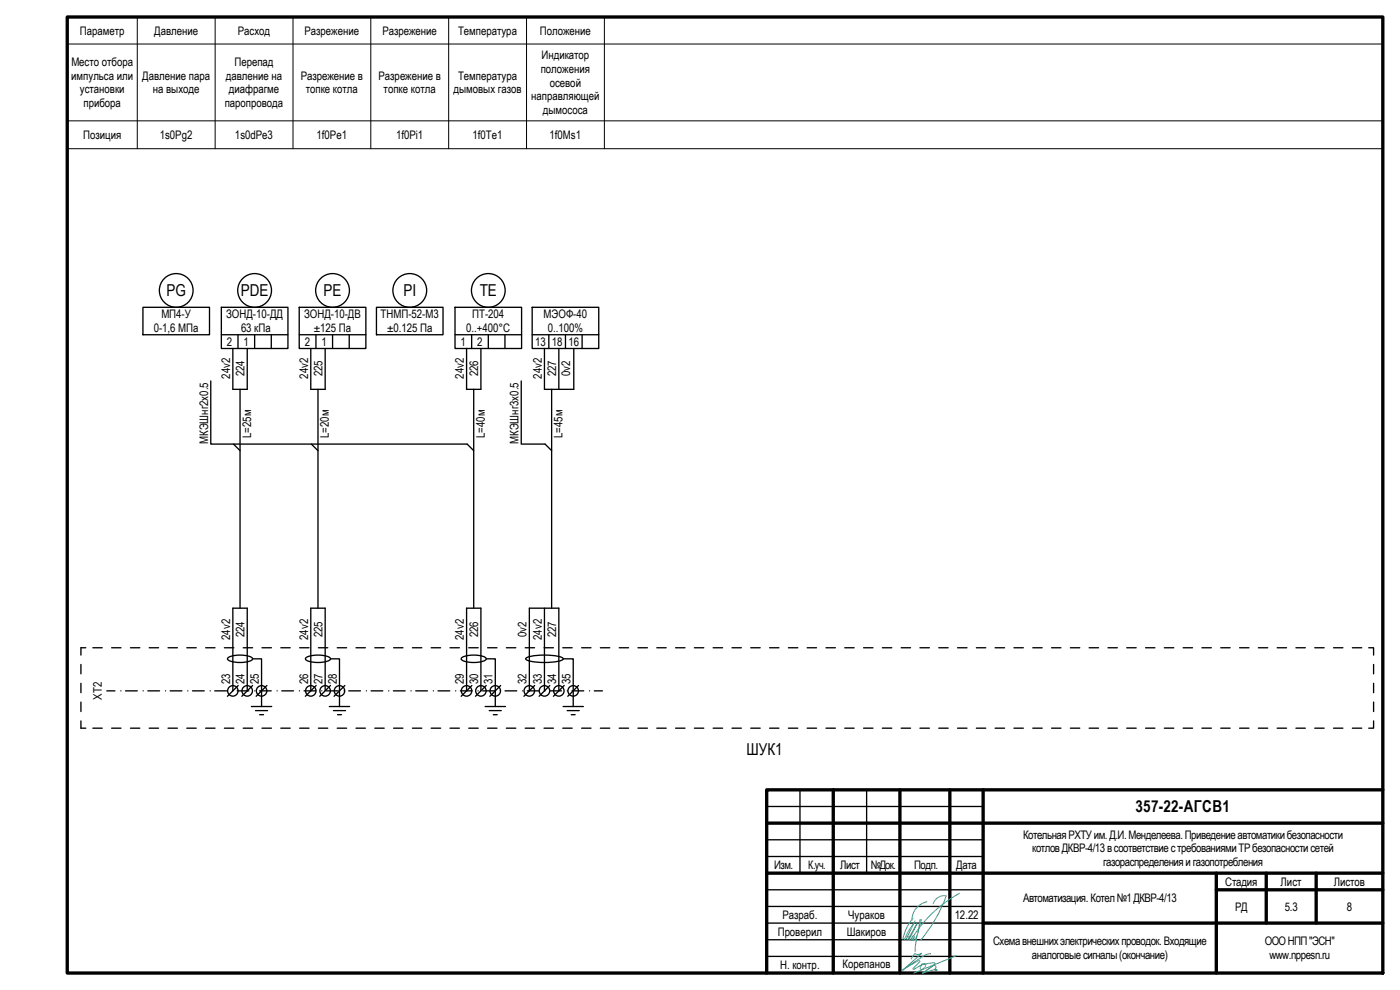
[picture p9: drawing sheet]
<svg xmlns="http://www.w3.org/2000/svg" width="420mm" height="297mm" viewBox="0 0 420 297" stroke-linecap="round" stroke-linejoin="round" font-family="sans-serif">
<g fill="none" stroke="#000" stroke-width=".4">
<path d="M42.9 92.2h20v8.2h-20zM66.4 92.2h20v12.4h-20zM89.8 92.2h20v12.4h-20zM113 92.2h20v8.2h-20zM136.6 92.2h19.9v12.4h-19.9zM159.7 92.2h20v12.4h-20zM63.3 114.3v18.9h76.9l2 2M66.4 100.4h20M69.9 104.6v12.2h4.3v-12.2M71.4 100.4v4.2M72 116.8v65.7M76.4 100.4v4.2"/>
<path d="M81.4 100.4v4.2M89.8 100.4h20M93.3 104.6v12.2h4.3v-12.2M94.8 100.4v4.2M95.4 116.8v65.7M99.8 100.4v4.2M104.8 100.4v4.2M136.6 100.4h19.9M140 104.6v12.2h4.3v-12.2M141.6 100.4v4.2M142.2 116.8v65.7M146.5 100.4v4.2"/>
<path d="M151.5 100.4v4.2M156.4 114.3v18.9h7.2l2 2M159.7 100.4h20M163.4 104.6v12.2h8.8v-12.2M164.7 100.4v4.2M165.6 116.8v65.7M167.7 104.6v12.2M169.7 100.4v4.2M174.7 100.4v4.2M70.1 133.2l1.9 2M93.4 133.2l2 2M24.3 199.4v2.8"/>
<path d="M25.7 194.4h-1.4v2.2M27.9 194.4h2.8M33.5 194.4h2.8M39.1 194.4h2.9M44.8 194.4h2.8M50.4 194.4h2.8M56.1 194.4h2.8M61.7 194.4h2.8M67.3 194.4h2.9M68.4 197.4a8.2 8.2 0 0 1 7.3 0l.1 .3a5.2 5.2 0 0 1-4.6 1l-1.5-.2a1.14 1.14 0 0 1-1.3-1.1zM73 194.4h2.8M75.8 197.7h2.7v14.3"/>
<path d="M78.6 194.4h2.9M84.3 194.4h2.8M89.9 194.4h2.8M91.8 197.4a8.2 8.2 0 0 1 7.3 0l.1 .3a5.2 5.2 0 0 1-4.6 1l-1.5-.2a1.14 1.14 0 0 1-1.3-1.1zM95.6 194.4h2.8M99.2 197.7h2.7v14.3M101.2 194.4h2.8M106.8 194.4h2.9M112.5 194.4h2.8M118.1 194.4h2.8M123.8 194.4h2.8M129.4 194.4h2.8"/>
<path d="M135.1 194.4h2.8M138.5 197.4a8.2 8.2 0 0 1 7.3 0l.1 .3a3.2 3.2 0 0 1-2.9 1 5.2 5.2 0 0 1-4.6-1zM140.7 194.4h2.8M145.9 197.7h2.7v14.3M146.3 194.4h2.9M152 194.4h2.8M157.6 194.4h2.8M157.9 197.5a17.5 17.5 0 0 1 11 0v.4a17.7 17.7 0 0 1-11 0zM163.3 194.4h2.8M163.4 182.5v24.8M168.9 194.4h2.8M169 197.7h3v14.3"/>
<path d="M174.6 194.4h2.8M180.2 194.4h2.8M185.8 194.4h2.8M191.5 194.4h2.8M197.1 194.4h2.8M202.7 194.4h2.9M208.4 194.4h2.8M214 194.4h2.9M219.7 194.4h2.8M225.3 194.4h2.8M231 194.4h2.8M236.6 194.4h2.8"/>
<path d="M242.2 194.4h2.9M247.9 194.4h2.8M253.5 194.4h2.8M259.2 194.4h2.8M264.8 194.4h2.8M270.5 194.4h2.8M276.1 194.4h2.8M281.7 194.4h2.9M287.4 194.4h2.8M293 194.4h2.8M298.7 194.4h2.8M304.3 194.4h2.8"/>
<path d="M310 194.4h2.8M315.6 194.4h2.8M321.2 194.4h2.9M326.9 194.4h2.8M332.5 194.4h2.8M338.1 194.4h2.9M343.8 194.4h2.8M349.4 194.4h2.9M355.1 194.4h2.8M360.7 194.4h2.8M366.4 194.4h2.8M372 194.4h2.8"/>
<path d="M377.6 194.4h2.9M383.3 194.4h2.8M388.9 194.4h2.8M394.6 194.4h2.8M400.2 194.4h2.8M405.9 194.4h2.8M410.8 194.4h1.4v2.2M412.2 199.4v2.8M24.3 216.3v2.2h1.4M24.3 205v2.8M24.3 210.7v2.8M27.9 218.5h2.8"/>
<path d="M32.1 207.3h2.4M33.5 218.5h2.8M36.3 207.3h.1M37.7 207.3h3.5M39.1 218.5h2.9M43 207.3h.1M44.4 207.3h3.5M44.8 218.5h2.8M49.7 207.3h.1M50.4 218.5h2.8M51.1 207.3h3.5M56.1 218.5h2.8"/>
<path d="M56.4 207.3h.1M57.8 207.3h3.5M61.7 218.5h2.8M63.1 207.3h.1M64.5 207.3h3.5M67.3 218.5h2.9M69.8 207.3h.1M69.9 207.3v-24.8h4.3v24.8M71.2 207.3h3.5M71.5 205.7l-3.2 3.2M73 218.5h2.8M75.4 212h6.1"/>
<path d="M75.8 205.7l-3.2 3.2M76.5 207.3h.1M76.7 213.2h3.6M77.9 207.3h3.5M77.9 214.4h1.2M78.6 218.5h2.9M80.1 205.7l-3.2 3.2M83.2 207.3h.1M84.3 218.5h2.8M84.6 207.3h3.5M89.9 207.3h.1M89.9 218.5h2.8"/>
<path d="M91.3 207.3h3.5M93.3 207.3v-24.8h4.3v24.8M94.9 205.7l-3.3 3.2M95.6 218.5h2.8M96.6 207.3h.1M98 207.3h3.5M98.8 212h6.1M99.2 205.7l-3.2 3.2M100.1 213.2h3.6M101.2 218.5h2.8M101.3 214.4h1.2M103.3 207.3h.1"/>
<path d="M103.5 205.7l-3.2 3.2M104.7 207.3h3.5M106.8 218.5h2.9M109.9 207.3h.1M111.4 207.3h3.5M112.5 218.5h2.8M116.7 207.3h.1M118.1 207.3h3.5M118.1 218.5h2.8M123.3 207.3h.1M123.8 218.5h2.8M124.8 207.3h3.5"/>
<path d="M129.4 218.5h2.8M130.1 207.3h.1M131.5 207.3h3.5M135.1 218.5h2.8M136.7 207.3h.1M138.2 207.3h3.5M140 207.3v-24.8h4.3v24.8M140.7 218.5h2.8M141.6 205.7l-3.2 3.2M143.5 207.3h.1M144.9 207.3h3.5M145.6 212h6.1"/>
<path d="M145.9 205.7l-3.2 3.2M146.3 218.5h2.9M146.8 213.2h3.6M148 214.4h1.2M150.1 207.3h.1M150.3 205.7l-3.3 3.2M151.6 207.3h3.5M152 218.5h2.8M156.9 207.3h.1M157.6 218.5h2.8M158.3 207.3h3.5M158.9 207.3v-24.8h8.8v24.8"/>
<path d="M160.5 205.7l-3.3 3.2M163.3 218.5h2.8M163.5 207.3h.1M165 207.3h3.5M165 205.7l-3.2 3.2M168.9 218.5h2.8M169 212h6.1M169.3 205.7l-3.2 3.2M170.2 213.2h3.6M170.3 207.3h.1M171.4 214.4h1.2M171.7 207.3h3.5"/>
<path d="M173.6 205.7l-3.2 3.2M174.6 218.5h2.8M176.9 207.3h.1M178.4 207.3h2.4M180.2 218.5h2.8M185.8 218.5h2.8M191.5 218.5h2.8M197.1 218.5h2.8M202.7 218.5h2.9M208.4 218.5h2.8M214 218.5h2.9M219.7 218.5h2.8"/>
<path d="M225.3 218.5h2.8M231 218.5h2.8M236.6 218.5h2.8M242.2 218.5h2.9M247.9 218.5h2.8M253.5 218.5h2.8M259.2 218.5h2.8M264.8 218.5h2.8M270.5 218.5h2.8M276.1 218.5h2.8M281.7 218.5h2.9M287.4 218.5h2.8"/>
<path d="M293 218.5h2.8M298.7 218.5h2.8M304.3 218.5h2.8M310 218.5h2.8M315.6 218.5h2.8M321.2 218.5h2.9M326.9 218.5h2.8M332.5 218.5h2.8M338.1 218.5h2.9M343.8 218.5h2.8M349.4 218.5h2.9M355.1 218.5h2.8"/>
<path d="M360.7 218.5h2.8M366.4 218.5h2.8M372 218.5h2.8M377.6 218.5h2.9M383.3 218.5h2.8M388.9 218.5h2.8M394.6 218.5h2.8M400.2 218.5h2.8M405.9 218.5h2.8M412.2 216.3v2.2h-1.4M412.2 205v2.8M412.2 210.7v2.8"/>
<path d="M240.1 237v25M250.1 237v55M260.1 237v25M270.1 237v55M285.1 237v55M295.1 237v55M415 237h-184.9v55M230.1 247h184.9M230.1 242h65M230.1 252h65M230.1 257h65M230.1 262h184.9"/>
<path d="M230.1 267h65M230.1 272h65M365 262v30M365 267h50M380 262v15M395 262v15M415 277h-184.9M230.1 287h65M230.1 282h65"/>
<circle cx="52.9" cy="87.1" r="5.1"/>
<circle cx="76.4" cy="87.1" r="5.1"/>
<circle cx="99.8" cy="87.1" r="5.1"/>
<circle cx="123" cy="87.1" r="5.1"/>
<circle cx="146.5" cy="87.1" r="5.1"/>
<circle cx="69.9" cy="207.3" r="1.57"/>
<circle cx="74.2" cy="207.3" r="1.57"/>
<circle cx="78.5" cy="207.3" r="1.58"/>
<circle cx="93.3" cy="207.3" r="1.57"/>
<circle cx="97.6" cy="207.3" r="1.58"/>
<circle cx="101.9" cy="207.3" r="1.57"/>
<circle cx="140" cy="207.3" r="1.57"/>
<circle cx="144.3" cy="207.3" r="1.57"/>
<circle cx="148.6" cy="207.3" r="1.57"/>
<circle cx="158.9" cy="207.3" r="1.58"/>
<circle cx="163.4" cy="207.3" r="1.58"/>
<circle cx="167.7" cy="207.3" r="1.57"/>
<circle cx="172" cy="207.3" r="1.58"/>
</g>
<path d="M20.2 13.2h394.8M41.2 5.1v39.5M64.6 5.1v39.5M87.9 5.1v39.5M111.3 5.1v39.5M134.7 5.1v39.5M158 5.1v39.5M181.4 5.1v39.5M20.2 36.3h394.8M20.2 44.6h394.8" fill="none" stroke="#000" stroke-width=".3"/>
<g fill="none" stroke="#3dad99" stroke-width=".3">
<path d="M274 275.5a13 13 0 0 0-3 6.4M274.2 277.2a15 15 0 0 0-2.7 4.8M274.6 276.3l-2.7 5.6M275.6 279.6l-.7 2.9-.3 3M276.1 275.9l-.5 3.7M276.5 275.8l-.9 3.8M278.2 270.6a5.6 5.6 0 0 0-4.5 5.5M280.1 271.1a3.5 3.5 0 0 1 3.9-2.3 42.7 42.7 0 0 1-7.7 13.2M288 268a38.6 38.6 0 0 0-13.8 12.8M271.9 290.3l4-2.1 .1 .4-2 2.2h.3l2.1-1.3-.2 1 .1 .3 .3 .1 .8-.5a.66 .66 0 0 0 .4-1 .66 .66 0 0 0-1.1 0l3.4-.5h.5v.3l-3.7 2.8M272.2 281l.5 .1 .2 .6M272.9 281.9l2.3-4.7-2.8 4.8"/>
<path d="M273.6 281.6l-.2 .4M274 280.8a.64 .64 0 0 1 .2 .7 .64 .64 0 0 1-.6 .4zM274.1 281.6l-.7 .4M274.3 281l-.1 1.1M275.3 280.4l-.7 1.7M277 292l3.2-2.3a.46 .46 0 0 1 .5 0 .46 .46 0 0 1 .2 .6l-.3 .6 .3 .4a.26 .26 0 0 0 .3-.3 .26 .26 0 0 0-.4-.2l-4 1.2M279.3 286.2l-1.9 .5-6.5 4.4 5.7-5.1a1.59 1.59 0 0 1-2 .1l-1.2 1.6M287 286.8l-12.8 5.2"/>
</g>
<g fill="none" stroke="#000" stroke-width="1">
<path d="M20.2 5.1h394.8v286.9h-394.8zM250.1 237v55M270.1 237v55M285.1 237v55M295.1 237v55M415 237h-184.9v55M230.1 247h184.9M230.1 262h184.9M295.1 277h119.9M365 262v30M365 267h50M380 262v15"/>
<path d="M395 262v15"/>
</g>
<g font-size="4.9">
<text x="49.9" y="88.9">PG</text>
<text x="72.3" y="88.9">PDE</text>
<text x="97.1" y="88.9">PE</text>
<text x="121.1" y="88.9">PI</text>
<text x="144" y="88.9">TE</text>
<text x="224.1" y="226.4">ШУК1</text>
<text x="340.8" y="243.7">357-22-АГСВ1</text>
</g>
<g font-size="3.5">
<text x="24" y="10.4">Параметр</text>
<text x="46.3" y="10.4">Давление</text>
<text x="71.4" y="10.4">Расход</text>
<text x="91.4" y="10.4">Разрежение</text>
<text x="114.8" y="10.4">Разрежение</text>
<text x="137.5" y="10.4">Температура</text>
<text x="162" y="10.4">Положение</text>
<text x="162.5" y="17.7">Индикатор</text>
<text x="21.4" y="23.9">импульса или</text>
<text x="21.4" y="19.8">Место отбора</text>
<text x="42.7" y="23.9">Давление пара</text>
<text x="67.8" y="23.9">давление на</text>
<text x="70.4" y="19.8">Перепад</text>
<text x="90.2" y="23.9">Разрежение в</text>
<text x="113.6" y="23.9">Разрежение в</text>
<text x="137.5" y="23.9">Температура</text>
<text x="162.3" y="21.9">положения</text>
<text x="24" y="28">установки</text>
<text x="45.9" y="28">на выходе</text>
<text x="68.7" y="28">диафрагме</text>
<text x="91.8" y="28">топке котла</text>
<text x="115.1" y="28">топке котла</text>
<text x="136.1" y="28">дымовых газов</text>
<text x="165" y="26">осевой</text>
<text x="25.1" y="32.2">прибора</text>
<text x="67.4" y="32.2">паропровода</text>
<text x="159.4" y="30.1">направляющей</text>
<text x="162.9" y="34.2">дымососа</text>
<text x="24.9" y="41.7">Позиция</text>
<text x="48" y="41.7">1s0Pg2</text>
<text x="70.5" y="41.7">1s0dPe3</text>
<text x="95" y="41.7">1f0Pe1</text>
<text x="118.9" y="41.7">1f0Pi1</text>
<text x="141.8" y="41.7">1f0Te1</text>
<text x="164.9" y="41.7">1f0Ms1</text>
<text x="48.4" y="95.5">МП4-У</text>
<text x="67.9" y="95.5">ЗОНД-10-ДД</text>
<text x="91.3" y="95.5">ЗОНД-10-ДВ</text>
<text x="114.2" y="95.5">ТНМП-52-М3</text>
<text x="141.7" y="95.5">ПТ-204</text>
<text x="163.1" y="95.5">МЭОФ-40</text>
<text x="46.2" y="99.6">0-1,6 МПа</text>
<text x="72.3" y="99.6">63 кПа</text>
<text x="94.2" y="99.6">±125 Па</text>
<text x="116.2" y="99.6">±0.125 Па</text>
<text x="139.9" y="99.6">0..+400°С</text>
<text x="164.4" y="99.6">0..100%</text>
<text x="68.1" y="103.7">2</text>
<text x="73.1" y="103.7">1</text>
<text x="91.5" y="103.7">2</text>
<text x="96.5" y="103.7">1</text>
<text x="138.2" y="103.7">1</text>
<text x="143.2" y="103.7">2</text>
<text x="160.6" y="103.7">13 18 16</text>
<text x="69.1" y="113.6" transform="rotate(-90 69.1 113.6)">24v2</text>
<text x="73.4" y="112.9" transform="rotate(-90 73.4 112.9)">224</text>
<text x="92.4" y="113.6" transform="rotate(-90 92.4 113.6)">24v2</text>
<text x="96.8" y="112.9" transform="rotate(-90 96.8 112.9)">225</text>
<text x="139.2" y="113.6" transform="rotate(-90 139.2 113.6)">24v2</text>
<text x="143.5" y="112.9" transform="rotate(-90 143.5 112.9)">226</text>
<text x="162.6" y="113.6" transform="rotate(-90 162.6 113.6)">24v2</text>
<text x="166.9" y="112.9" transform="rotate(-90 166.9 112.9)">227</text>
<text x="171.1" y="112.8" transform="rotate(-90 171.1 112.8)">0v2</text>
<text x="75.3" y="131.4" transform="rotate(-90 75.3 131.4)">L=25м</text>
<text x="98.7" y="131.4" transform="rotate(-90 98.7 131.4)">L=20м</text>
<text x="145.5" y="131.4" transform="rotate(-90 145.5 131.4)">L=40м</text>
<text x="168.9" y="131.4" transform="rotate(-90 168.9 131.4)">L=45м</text>
<text x="62.4" y="133.2" transform="rotate(-90 62.4 133.2)">МКЭШнг2х0.5</text>
<text x="155.6" y="133.2" transform="rotate(-90 155.6 133.2)">МКЭШнг3х0.5</text>
<text x="69.1" y="192" transform="rotate(-90 69.1 192)">24v2</text>
<text x="73.4" y="191.2" transform="rotate(-90 73.4 191.2)">224</text>
<text x="92.4" y="192" transform="rotate(-90 92.4 192)">24v2</text>
<text x="96.8" y="191.2" transform="rotate(-90 96.8 191.2)">225</text>
<text x="139.2" y="192" transform="rotate(-90 139.2 192)">24v2</text>
<text x="143.5" y="191.2" transform="rotate(-90 143.5 191.2)">226</text>
<text x="158" y="191.2" transform="rotate(-90 158 191.2)">0v2</text>
<text x="162.6" y="192" transform="rotate(-90 162.6 192)">24v2</text>
<text x="166.9" y="191.2" transform="rotate(-90 166.9 191.2)">227</text>
<text x="30.6" y="209.9" transform="rotate(-90 30.6 209.9)">XT2</text>
<text x="69.1" y="205.3" transform="rotate(-90 69.1 205.3)">23</text>
<text x="73.4" y="205.3" transform="rotate(-90 73.4 205.3)">24</text>
<text x="77.7" y="205.3" transform="rotate(-90 77.7 205.3)">25</text>
<text x="92.4" y="205.3" transform="rotate(-90 92.4 205.3)">26</text>
<text x="96.8" y="205.3" transform="rotate(-90 96.8 205.3)">27</text>
<text x="101.1" y="205.3" transform="rotate(-90 101.1 205.3)">28</text>
<text x="139.2" y="205.3" transform="rotate(-90 139.2 205.3)">29</text>
<text x="143.5" y="205.3" transform="rotate(-90 143.5 205.3)">30</text>
<text x="147.8" y="205.3" transform="rotate(-90 147.8 205.3)">31</text>
<text x="158" y="205.3" transform="rotate(-90 158 205.3)">32</text>
<text x="162.6" y="205.3" transform="rotate(-90 162.6 205.3)">33</text>
<text x="166.9" y="205.3" transform="rotate(-90 166.9 205.3)">34</text>
<text x="171.2" y="205.3" transform="rotate(-90 171.2 205.3)">35</text>
<text x="307.1" y="251.6">КотельнаяРХТУим.Д.И.Менделеева.Приведениеавтоматикибезопасности</text>
<text x="309.8" y="255.7">котловДКВР-4/13всоответствиестребованиямиТРбезопасностисетей</text>
<text x="232.4" y="260.7">Изм.</text>
<text x="242.6" y="260.7">К.уч.</text>
<text x="252.2" y="260.7">Лист</text>
<text x="261.4" y="260.7">№Док.</text>
<text x="274.4" y="260.7">Подп.</text>
<text x="287" y="260.7">Дата</text>
<text x="331.1" y="259.8">газораспределенияигазопотребления</text>
<text x="367.7" y="265.7">Стадия</text>
<text x="384.3" y="265.7">Лист</text>
<text x="400.3" y="265.7">Листов</text>
<text x="234.8" y="275.8">Разраб.</text>
<text x="254.6" y="275.7">Чураков</text>
<text x="286.5" y="275.8">12.22</text>
<text x="307" y="270.7">Автоматизация. Котел№1ДКВР-4/13</text>
<text x="370.7" y="273.2">РД</text>
<text x="385.6" y="273.2">5.3</text>
<text x="404.2" y="273.2">8</text>
<text x="233.4" y="280.7">Проверил</text>
<text x="254.1" y="280.7">Шакиров</text>
<text x="298.1" y="283.6">Схемавнешнихэлектрическихпроводок.Входящие</text>
<text x="309.7" y="287.8">аналоговыесигналы(окончание)</text>
<text x="379.5" y="283.6">ОООНПП&quot;ЭСН&quot;</text>
<text x="380.9" y="287.8">www.nppesn.ru</text>
<text x="234.1" y="290.6">Н. контр.</text>
<text x="252.9" y="290.6">Корепанов</text>
</g>
</svg>
